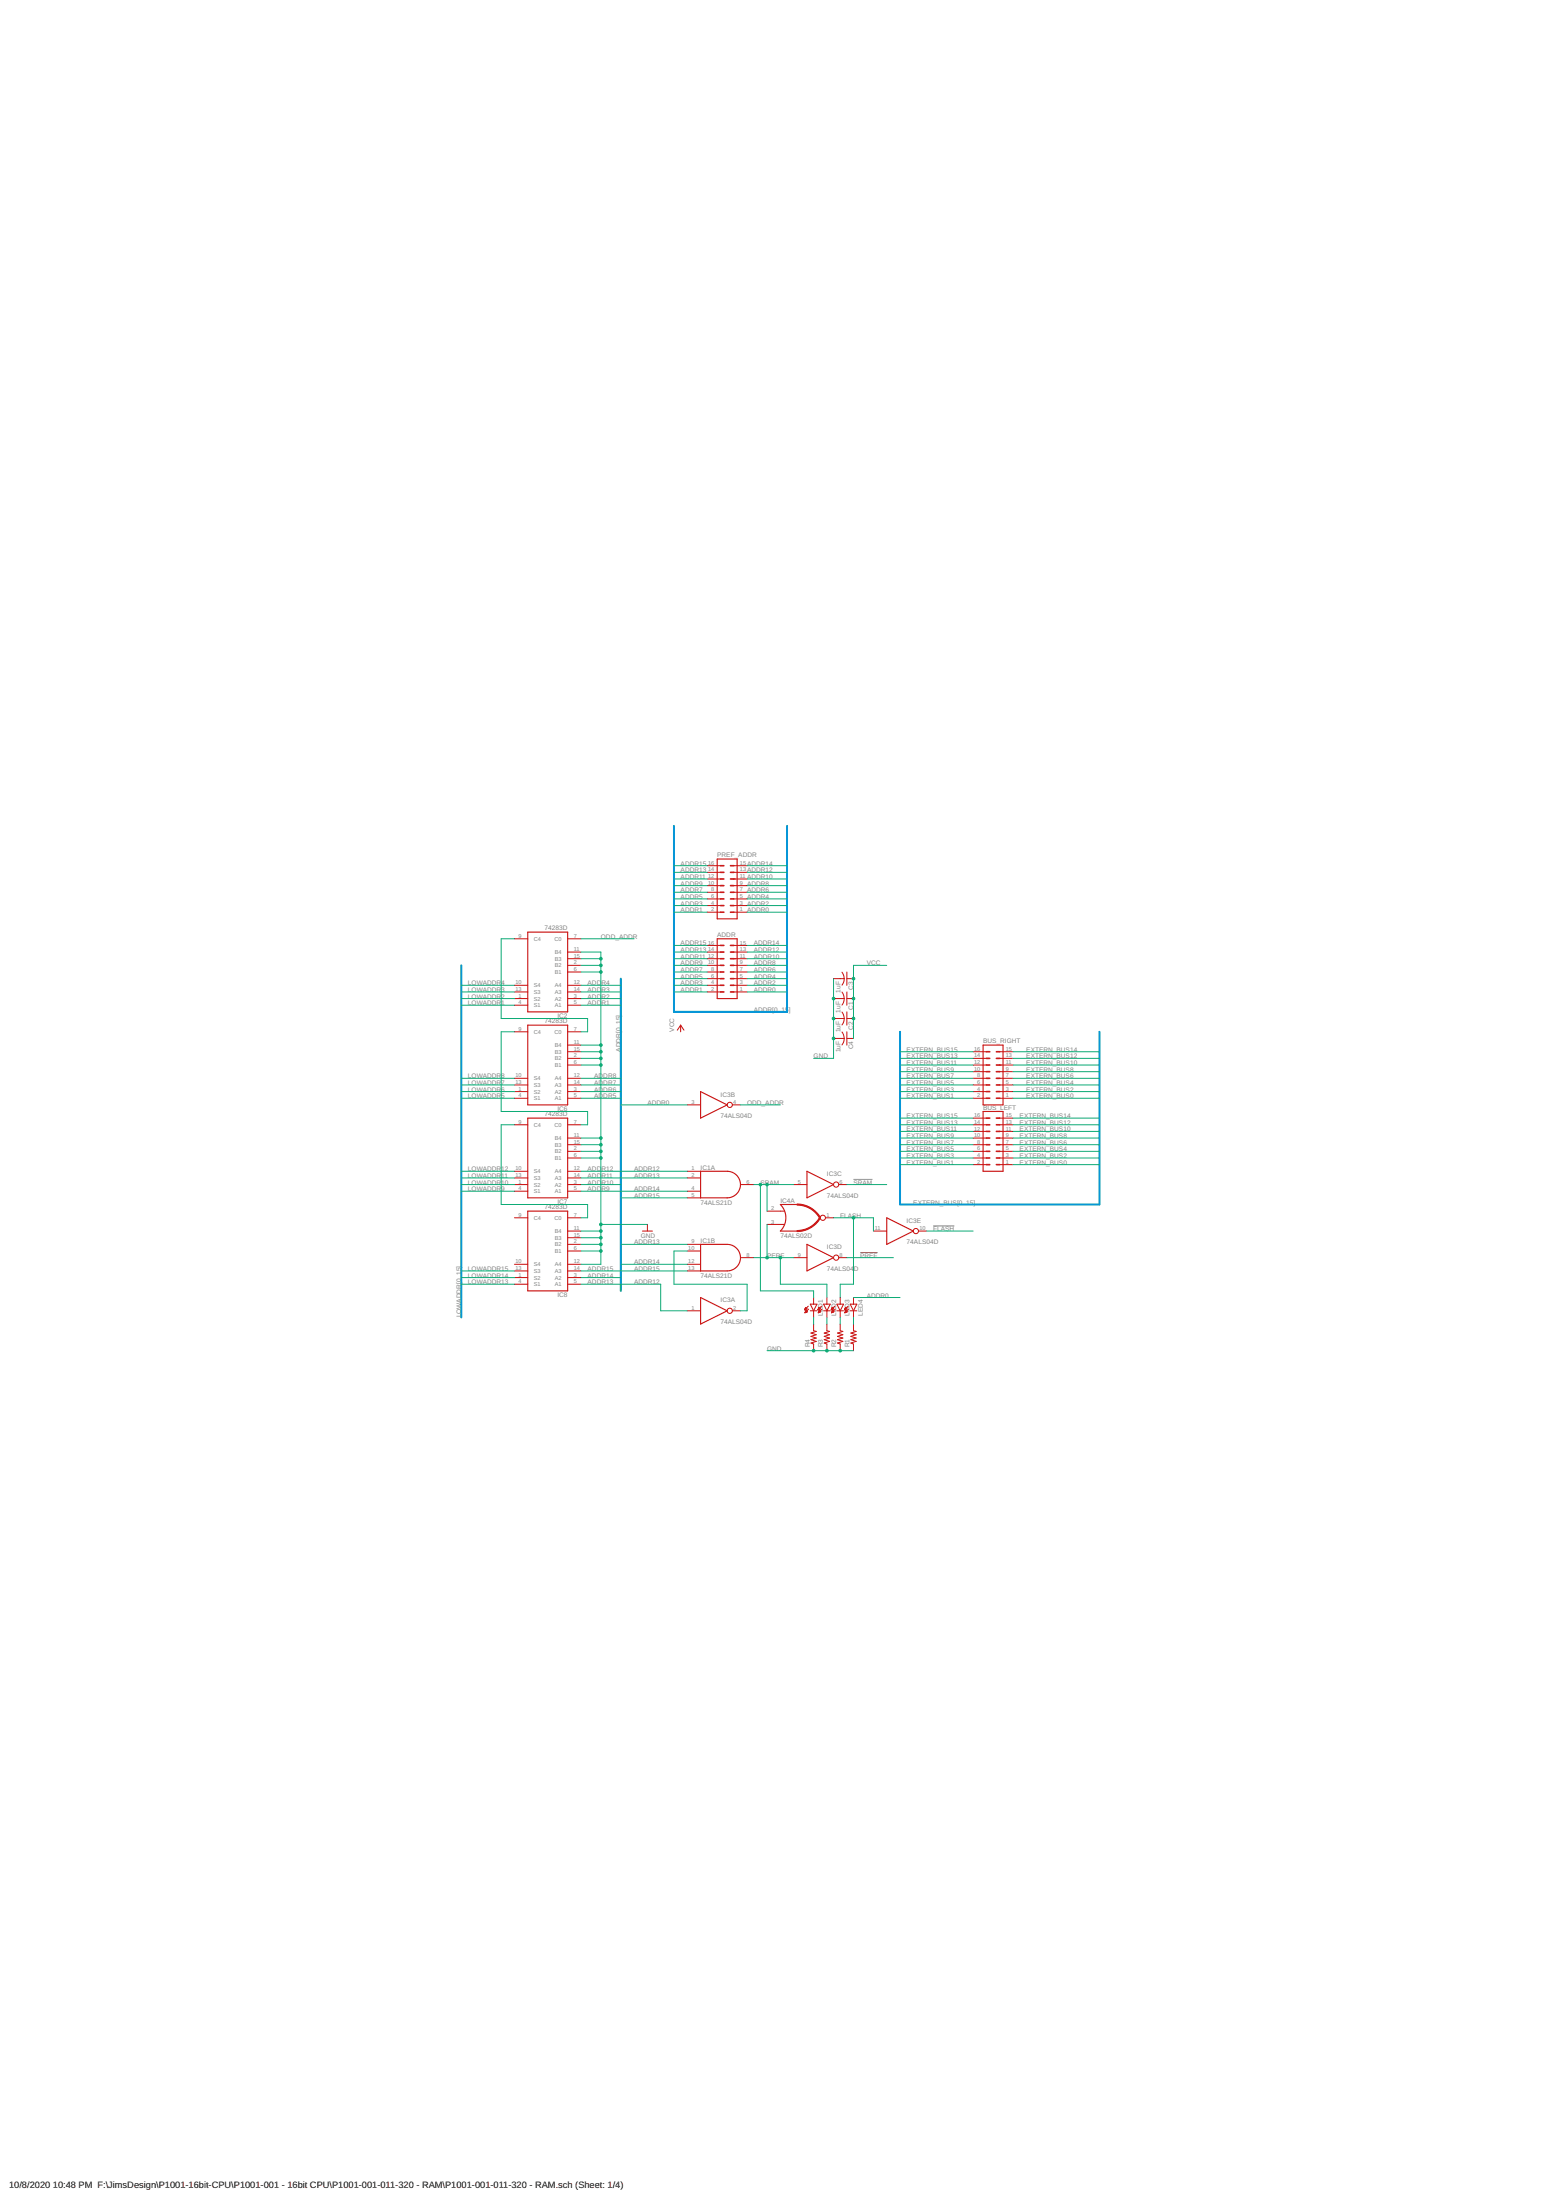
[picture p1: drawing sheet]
<svg xmlns="http://www.w3.org/2000/svg" width="594mm" height="841mm" viewBox="0 0 594 841" stroke-linecap="round" stroke-linejoin="round" font-family="sans-serif">
<path d="M326.1 450.9h7.2M328.6 478.8h6.7M356.5 468.7h8.1" fill="none" stroke="#808080" stroke-width=".38"/>
<g fill="none" stroke="#c90d0c" stroke-width=".38">
<path d="M270.2 336h5.1M270.2 338.6h5.1M270.2 333.5h5.1M270.2 330.9h5.1M280.4 336h5M280.4 338.6h5M280.4 333.5h5M280.4 330.9h5M196.6 358.9h5M216.9 358.9h5.1M270.2 348.7h5.1M270.2 346.2h5.1"/>
<path d="M270.2 343.6h5.1M270.2 341.1h5.1M280.4 348.7h5M280.4 346.2h5M280.4 343.6h5M280.4 341.1h5M196.6 379.2h5M196.6 376.7h5M216.9 366.5h5.1M216.9 379.2h5.1M216.9 376.7h5.1M216.9 371.6h5.1"/>
<path d="M216.9 369h5.1M216.9 364h5.1M270.2 366.5h5.1M270.2 379.2h5.1M270.2 376.7h5.1M270.2 374.1h5.1M270.2 371.6h5.1M270.2 369h5.1M270.2 364h5.1M270.2 361.4h5.1M280.4 366.5h5M280.4 379.2h5"/>
<path d="M280.4 376.7h5M280.4 374.1h5M280.4 371.6h5M280.4 369h5M280.4 364h5M280.4 361.4h5M318.5 374.1h4M321.7 371.6l.7 1.5 .1 1M321.7 379.3l.7 1.4 .1 1M322.5 374.1l-.3 1.6-.5 .9M323.5 374.1h2.6M323.5 371.6v5.1"/>
<path d="M323.5 379.2v5.1M196.6 381.7h5M196.6 384.3h5M196.6 394.4h5M216.9 381.7h5.1M216.9 384.3h5.1M216.9 394.4h5.1M216.9 399.5h5.1M260 391.9l1.3 1.9M260 391.9l-1.2 1.9M260 391.9v2.5M318.5 381.7h4"/>
<path d="M318.5 389.4h4M318.5 397h4M321.7 386.9l.7 1.4 .1 1.1M321.7 394.5l.7 1.4 .1 1.1M322.5 381.7l-.3 1.6-.5 .9M322.5 389.4l-.3 1.5-.5 .9M322.5 397l-.3 1.5-.5 1M323.5 381.7h2.6M323.5 386.8v5.1M323.5 394.4v5.1M323.5 389.4h2.6M323.5 397h2.6"/>
<path d="M196.6 419.8h5M196.6 417.3h5M196.6 414.8h5M196.6 412.2h5M216.9 407.1h5.1M216.9 419.8h5.1M216.9 417.3h5.1M216.9 414.8h5.1M216.9 412.2h5.1M216.9 404.6h5.1M216.9 402.1h5.1M371.8 407.1h5.1"/>
<path d="M371.8 419.8h5.1M371.8 417.3h5.1M371.8 414.8h5.1M371.8 412.2h5.1M371.8 409.7h5.1M371.8 404.6h5.1M371.8 402.1h5.1M381.9 407.1h5.1M381.9 419.8h5.1M381.9 417.3h5.1M381.9 414.8h5.1M381.9 412.2h5.1"/>
<path d="M381.9 409.7h5.1M381.9 404.6h5.1M381.9 402.1h5.1M196.6 430h5M216.9 437.6h5.1M216.9 435.1h5.1M216.9 430h5.1M262.6 422.4h5.1M279.8 422.4h3.1M371.8 432.5h5.1M371.8 437.6h5.1M371.8 435.1h5.1"/>
<path d="M371.8 430h5.1M371.8 427.4h5.1M381.9 432.5h5.1M381.9 437.6h5.1M381.9 435.1h5.1M381.9 430h5.1M381.9 427.4h5.1M196.6 452.8h5M196.6 455.4h5M196.6 447.8h5M196.6 450.3h5M216.9 442.7h5.1"/>
<path d="M216.9 440.1h5.1M216.9 452.8h5.1M216.9 455.4h5.1M216.9 447.8h5.1M216.9 450.3h5.1M262.6 455.4h5.1M262.6 447.8h5.1M262.6 450.3h5.1M262.6 457.9h5.1M282.9 452.8h5.1M303.2 452.8h5.1M320.4 452.8h3.1"/>
<path d="M371.8 445.2h5.1M371.8 442.7h5.1M371.8 440.1h5.1M381.9 445.2h5.1M381.9 442.7h5.1M381.9 440.1h5.1M196.6 465.5h5M216.9 470.6h5.1M216.9 475.7h5.1M216.9 478.2h5.1M216.9 465.5h5.1M216.9 473.2h5.1"/>
<path d="M245.4 470.6h3.8M247.3 468.1v2.5M262.6 475.7h5.1M262.6 478.2h5.1M293.1 463h6.6M293.1 468.1h6.6M315.3 465.5h3.2M333.7 470.6h5.1M350.9 470.6h3.1M196.6 488.4h5M196.6 490.9h5M196.6 483.3h5"/>
<path d="M196.6 485.9h5M216.9 488.4h5.1M216.9 490.9h5.1M216.9 483.3h5.1M216.9 485.9h5.1M262.6 483.3h5.1M262.6 485.9h5.1M282.9 480.8h5.1M303.2 480.8h5.1M307.7 499.9h.2M307.8 499.8l.5 .5-.9 .4zM308.8 499.3l-1.4 1.4"/>
<path d="M309.6 498.6h2.5l-1.3 2.5zM310.8 496v2.6M312.8 499.9h.2M312.9 499.8l.5 .5-.9 .4zM313.9 499.3l-1.4 1.4M314.6 498.6h2.6l-1.3 2.5zM315.9 496v2.6M317.9 499.9h.2M317.9 499.8l.6 .5-.9 .4zM319 499.3l-1.4 1.4M319.7 498.6h2.6l-1.3 2.5zM320.4 480.8h3.1"/>
<path d="M321 496v2.6M323 499.9h.1M323 499.8l.5 .5-.9 .4zM324 499.3l-1.4 1.4M324.8 498.6h2.5l-1.2 2.5zM326.1 496v2.6M262.6 501.1h5.1M279.8 501.1h3.1M307.4 500.7h.1M307.5 500.5h.3M307.5 500.4h.6M307.6 500.3h.7"/>
<path d="M307.6 501.8h.2M307.6 501.6h.4M307.6 500.2h.5M307.7 500.1h.3M307.7 501.5h.6M307.7 501.4h.6M307.8 501.3h.4M307.8 501.1h.3M307.9 501h.1M307.9 501l.5 .5-.9 .4zM308.9 500.5l-1.4 1.4M309.6 501.1h2.5"/>
<path d="M310.8 506.2v2.5l1 .3-2 .6 2 .6-2 .7 2 .6-2 .6 2 .7-2 .6 1 .4v2.5M310.8 501.1v2.5M312.5 500.7h.1M312.5 500.5h.4M312.6 500.4h.5M312.7 500.3h.7M312.7 501.8h.1M312.7 500.2h.5M312.7 501.6h.4M312.8 500.1h.3M312.8 501.5h.6M312.8 501.4h.6"/>
<path d="M312.9 501.3h.4M312.9 501.1h.3M313 501h.1M313 501l.5 .5-.9 .4zM314 500.5l-1.4 1.4M314.6 501.1h2.6M315.9 506.2v2.5l1 .3-2 .6 2 .6-2 .7 2 .6-2 .6 2 .7-2 .6 1 .4v2.5M315.9 501.1v2.5M317.6 500.7h.1M317.6 500.5h.3M317.7 500.4h.5M317.7 500.3h.7"/>
<path d="M317.7 501.8h.2M317.8 500.2h.5M317.8 501.6h.4M317.8 500.1h.4M317.8 501.5h.7M317.9 501.4h.6M317.9 501.3h.5M318 501.1h.2M318 501h.1M318.1 501l.5 .5-.9 .4zM319.1 500.5l-1.4 1.4M319.7 501.1h2.6"/>
<path d="M321 506.2v2.5l1 .3-2 .6 2 .6-2 .7 2 .6-2 .6 2 .7-2 .6 1 .4v2.5M321 501.1v2.5M322.7 500.7h.1M322.7 500.5h.3M322.8 500.4h.5M322.8 500.3h.7M322.8 501.8h.2M322.9 500.2h.5M322.9 501.6h.4M322.9 500.1h.4M322.9 501.5h.7M323 501.4h.6"/>
<path d="M323 501.3h.4M323.1 501.1h.2M323.1 501h.1M323.2 501l.5 .5-.9 .4zM324.2 500.5l-1.4 1.4M324.8 501.1h2.5M326.1 506.2v2.5l1 .3-2 .6 2 .6-2 .7 2 .6-2 .6 2 .7-2 .6 1 .4v2.5M326.1 501.1v2.5"/>
<circle cx="278.8" cy="422.4" r=".99"/>
<circle cx="319.4" cy="452.8" r=".99"/>
<circle cx="314.4" cy="465.5" r=".99"/>
<circle cx="349.9" cy="470.6" r=".99"/>
<circle cx="319.4" cy="480.8" r=".99"/>
<circle cx="278.8" cy="501.1" r=".99"/>
</g>
<g fill="none" stroke="#c90d0c" stroke-width=".42">
<path d="M274 328.4h7.6v22.9h-7.6zM201.6 356.3h15.3v30.5h-15.3zM274 358.9h7.6v22.8h-7.6zM201.6 391.9h15.3v30.5h-15.3zM375.6 399.5h7.6v22.9h-7.6zM267.7 417.3l10.1 5.1-10.1 5zM201.6 427.4h15.3v30.5h-15.3zM375.6 424.9h7.6v22.9h-7.6zM267.7 447.8h10.1a5.1 5.1 0 0 1 5.1 5 5.1 5.1 0 0 1-5.1 5.1h-10.1zM308.3 447.8l10.2 5-10.2 5.1zM201.6 463h15.3v30.5h-15.3zM267.7 475.7h10.1a5.1 5.1 0 0 1 5.1 5.1 5.1 5.1 0 0 1-5.1 5.1h-10.1z"/>
<path d="M304.5 460.5h-6.4a7.2 7.2 0 0 1 0 10.1h6.4M308.3 475.7l10.2 5.1-10.2 5.1zM338.8 465.5l10.1 5.1-10.1 5.1zM267.7 496l10.1 5.1-10.1 5.1z"/>
</g>
<g fill="none" stroke="#c90d0c" stroke-width=".61">
<path d="M275.3 338.6h1.2M275.3 336h1.2M275.3 333.5h1.2M275.3 330.9h1.2M279.1 338.6h1.3M279.1 336h1.3M279.1 333.5h1.3M279.1 330.9h1.3M275.3 341.1h1.2M275.3 343.6h1.2M275.3 346.2h1.2M275.3 348.7h1.2"/>
<path d="M279.1 341.1h1.3M279.1 343.6h1.3M279.1 346.2h1.3M279.1 348.7h1.3M275.3 369h1.2M275.3 371.6h1.2M275.3 374.1h1.2M275.3 376.7h1.2M275.3 379.2h1.2M275.3 366.5h1.2M275.3 364h1.2M275.3 361.4h1.2"/>
<path d="M279.1 369h1.3M279.1 371.6h1.3M279.1 374.1h1.3M279.1 376.7h1.3M279.1 379.2h1.3M279.1 366.5h1.3M279.1 364h1.3M279.1 361.4h1.3M376.9 409.7h1.2M376.9 412.2h1.2M376.9 414.8h1.2M376.9 417.3h1.2"/>
<path d="M376.9 419.8h1.2M376.9 407.1h1.2M376.9 404.6h1.2M376.9 402.1h1.2M380.7 409.7h1.2M380.7 412.2h1.2M380.7 414.8h1.2M380.7 417.3h1.2M380.7 419.8h1.2M380.7 407.1h1.2M380.7 404.6h1.2M380.7 402.1h1.2"/>
<path d="M376.9 435.1h1.2M376.9 437.6h1.2M376.9 432.5h1.2M376.9 430h1.2M376.9 427.4h1.2M380.7 435.1h1.2M380.7 437.6h1.2M380.7 432.5h1.2M380.7 430h1.2M380.7 427.4h1.2M376.9 440.1h1.2M376.9 442.7h1.2"/>
<path d="M376.9 445.2h1.2M380.7 440.1h1.2M380.7 442.7h1.2M380.7 445.2h1.2"/>
</g>
<g fill="#c90d0c" stroke="#c90d0c" stroke-width=".38">
<path d="M304.5 470.4a10 10 0 0 0 8.6-5l.4 .2a10.3 10.3 0 0 1-9 5.2z" fill-rule="evenodd"/>
<path d="M304.5 460.3a10.4 10.4 0 0 1 9 5.2l-.4 .2a10 10 0 0 0-8.6-5z" fill-rule="evenodd"/>
</g>
<path d="M257.5 315.7v71.1h43.2v-71.1M176.2 369v134.6M237.2 374.1v119.4M343.9 394.4v66.1h76.1v-66.1" fill="none" stroke="#0696d7" stroke-width=".76"/>
<g fill="none" stroke="#0dab76" stroke-width=".38">
<path d="M257.5 338.6h12.7M257.5 336h12.7M257.5 333.5h12.7M257.5 330.9h12.7M285.4 338.6h15.3M285.4 336h15.3M285.4 333.5h15.3M285.4 330.9h15.3M196.6 358.9h-5.1v30.5h33v5h-2.5M222 358.9h20.3M257.5 348.7h12.7M257.5 346.2h12.7"/>
<path d="M257.5 343.6h12.7M257.5 341.1h12.7M285.4 348.7h15.3M285.4 346.2h15.3M285.4 343.6h15.3M285.4 341.1h15.3M176.2 379.2h20.4M176.2 376.7h20.4M222 379.2h15.2M222 376.7h15.2M222 371.6h7.6M222 369h7.6"/>
<path d="M222 366.5h7.6M222 364h7.6v119.3h-7.6M257.5 379.2h12.7M257.5 376.7h12.7M257.5 374.1h12.7M257.5 371.6h12.7M257.5 369h12.7M257.5 366.5h12.7M257.5 364h12.7M257.5 361.4h12.7M285.4 379.2h15.3M285.4 376.7h15.3"/>
<path d="M285.4 374.1h15.3M285.4 371.6h15.3M285.4 369h15.3M285.4 366.5h15.3M285.4 364h15.3M285.4 361.4h15.3M318.5 374.1v30.5h-7.7M338.8 369h-12.7v28M176.2 384.3h20.4M176.2 381.7h20.4M196.6 394.4h-5.1v30.5h33v5.1h-2.5M222 384.3h15.2"/>
<path d="M222 381.7h15.2M222 399.5h7.6M176.2 419.8h20.4M176.2 414.8h20.4M176.2 417.3h20.4M176.2 412.2h20.4M222 419.8h15.2M222 414.8h15.2M222 417.3h15.2M222 412.2h15.2M222 402.1h7.6M222 404.6h7.6"/>
<path d="M222 407.1h7.6M343.9 419.8h27.9M343.9 414.8h27.9M343.9 417.3h27.9M343.9 412.2h27.9M343.9 402.1h27.9M343.9 404.6h27.9M343.9 407.1h27.9M343.9 409.7h27.9M387 419.8h33M387 414.8h33M387 417.3h33"/>
<path d="M387 412.2h33M387 402.1h33M387 404.6h33M387 407.1h33M387 409.7h33M196.6 430h-5.1v30.5h33v5h-2.5M222 435.1h7.6M222 437.6h7.6M237.2 422.4h25.4M282.9 422.4h15.2M343.9 430h27.9M343.9 435.1h27.9"/>
<path d="M343.9 437.6h27.9M343.9 432.5h27.9M343.9 427.4h27.9M387 430h33M387 435.1h33M387 437.6h33M387 432.5h33M387 427.4h33M176.2 452.8h20.4M176.2 447.8h20.4M176.2 455.4h20.4M176.2 450.3h20.4"/>
<path d="M222 452.8h15.2M222 447.8h40.6M222 455.4h40.6M222 450.3h40.6M222 440.1h7.6M222 442.7h7.6M237.2 457.9h25.4M288 452.8h15.2M290.5 452.8v40.7h20.3v2.5M293.1 452.8v10.2M323.5 452.8h15.3M343.9 440.1h27.9"/>
<path d="M343.9 442.7h27.9M343.9 445.2h27.9M387 440.1h33M387 442.7h33M387 445.2h33M222 475.7h7.6M222 470.6h7.6M222 478.2h7.6M222 473.2h7.6M229.6 468.1h17.7M237.2 475.7h25.4M262.6 478.2h-5.1v12.7h27.9v10.2h-2.5"/>
<path d="M293.1 468.1v12.7M318.5 465.5h15.2v5.1M326.1 465.5v25.4h-5.1v5.1M354 470.6h17.8M176.2 490.9h20.4M176.2 488.4h20.4M176.2 485.9h20.4M222 490.9h30.4v10.2h10.2M222 488.4h15.2M222 485.9h40.6M237.2 490.9v2.6M237.2 483.3h25.4"/>
<path d="M288 480.8h15.2M298.1 480.8v10.1h17.8v5.1M323.5 480.8h17.8M326.1 496h17.8M293.1 516.3h33M310.8 503.6v2.6M315.9 503.6v2.6M321 503.6v2.6M326.1 503.6v2.6"/>
</g>
<g fill="#0dab76" stroke="#0dab76" stroke-width=".38">
<circle cx="229.6" cy="399.5" r=".51"/>
<circle cx="229.6" cy="435.1" r=".51"/>
<circle cx="229.6" cy="366.5" r=".51"/>
<circle cx="229.6" cy="369" r=".51"/>
<circle cx="229.6" cy="371.6" r=".51"/>
<circle cx="229.6" cy="402.1" r=".51"/>
<circle cx="229.6" cy="404.6" r=".51"/>
<circle cx="229.6" cy="407.1" r=".51"/>
<circle cx="229.6" cy="437.6" r=".51"/>
<circle cx="229.6" cy="440.1" r=".51"/>
<circle cx="229.6" cy="442.7" r=".51"/>
<circle cx="229.6" cy="470.6" r=".51"/>
<circle cx="229.6" cy="475.7" r=".51"/>
<circle cx="229.6" cy="473.2" r=".51"/>
<circle cx="229.6" cy="468.1" r=".51"/>
<circle cx="229.6" cy="478.2" r=".51"/>
<circle cx="321" cy="516.3" r=".51"/>
<circle cx="315.9" cy="516.3" r=".51"/>
<circle cx="310.8" cy="516.3" r=".51"/>
<circle cx="318.5" cy="381.7" r=".51"/>
<circle cx="318.5" cy="389.4" r=".51"/>
<circle cx="318.5" cy="397" r=".51"/>
<circle cx="293.1" cy="480.8" r=".51"/>
<circle cx="298.1" cy="480.8" r=".51"/>
<circle cx="293.1" cy="452.8" r=".51"/>
<circle cx="290.5" cy="452.8" r=".51"/>
<circle cx="326.1" cy="465.5" r=".51"/>
<circle cx="326.1" cy="374.1" r=".51"/>
<circle cx="326.1" cy="381.7" r=".51"/>
<circle cx="326.1" cy="389.4" r=".51"/>
</g>
<g font-size="3.5">
<text x="3.5" y="836.5">10/8/2020</text>
<text x="20.2" y="836.5">10:48 PM F:\JimsDesign\P1001-16bit-CPU\P1001-001 - 16bit CPU\P1001-001-011-320 - RAM\P1001-001-011-320 - RAM.sch (Sheet: 1/4)</text>
</g>
<g font-size="2.5" fill="#808080">
<text x="274" y="327.6">PREF_ADDR</text>
<text x="260" y="330.9">ADDR15</text>
<text x="260" y="333.5">ADDR13</text>
<text x="285.4" y="333.5">ADDR12</text>
<text x="285.4" y="330.9">ADDR14</text>
<text x="260" y="341.1">ADDR7</text>
<text x="260" y="336">ADDR11</text>
<text x="260" y="338.6">ADDR9</text>
<text x="285.4" y="341.1">ADDR6</text>
<text x="285.4" y="338.6">ADDR8</text>
<text x="285.4" y="336">ADDR10</text>
<text x="260" y="346.2">ADDR3</text>
<text x="260" y="343.6">ADDR5</text>
<text x="285.4" y="346.2">ADDR2</text>
<text x="285.4" y="343.6">ADDR4</text>
<text x="260" y="348.7">ADDR1</text>
<text x="285.4" y="348.7">ADDR0</text>
<text x="208.1" y="355.6">74283D</text>
<text x="229.6" y="358.9">ODD_ADDR</text>
<text x="274" y="358.1">ADDR</text>
<text x="260" y="361.4">ADDR15</text>
<text x="260" y="364">ADDR13</text>
<text x="288" y="364">ADDR12</text>
<text x="288" y="361.4">ADDR14</text>
<text x="260" y="371.6">ADDR7</text>
<text x="260" y="366.5">ADDR11</text>
<text x="260" y="369">ADDR9</text>
<text x="288" y="371.6">ADDR6</text>
<text x="288" y="369">ADDR8</text>
<text x="288" y="366.5">ADDR10</text>
<text x="331.1" y="369">VCC</text>
<text x="178.8" y="376.7">LOWADDR</text>
<text x="191.5" y="376.7">4</text>
<text x="224.5" y="376.7">ADD</text>
<text x="229.8" y="376.7">R4</text>
<text x="260" y="376.7">ADDR3</text>
<text x="260" y="374.1">ADDR5</text>
<text x="288" y="376.7">ADDR2</text>
<text x="288" y="374.1">ADDR4</text>
<text x="178.8" y="381.7">LOWADDR</text>
<text x="178.8" y="379.2">LOWADDR</text>
<text x="191.5" y="381.7">2</text>
<text x="191.5" y="379.2">3</text>
<text x="224.5" y="381.7">ADD</text>
<text x="224.5" y="379.2">ADD</text>
<text x="229.8" y="381.7">R2</text>
<text x="229.8" y="379.2">R3</text>
<text x="260" y="379.2">ADDR1</text>
<text x="288" y="379.2">ADDR0</text>
<text x="321.1" y="379.5" transform="rotate(-90 321.1 379.5)">1uF</text>
<text x="325.9" y="378.3" transform="rotate(-90 325.9 378.3)">C3</text>
<text x="178.8" y="384.3">LOWADDR</text>
<text x="191.5" y="384.3">1</text>
<text x="213" y="389.2">IC2</text>
<text x="224.5" y="384.3">ADD</text>
<text x="229.8" y="384.3">R1</text>
<text x="288" y="386.8">ADDR[0..15</text>
<text x="301.3" y="386.8">]</text>
<text x="321.1" y="387.1" transform="rotate(-90 321.1 387.1)">1uF</text>
<text x="325.9" y="386" transform="rotate(-90 325.9 386)">C1</text>
<text x="208.1" y="391.1">74283D</text>
<text x="257.5" y="394.4" transform="rotate(-90 257.5 394.4)">VCC</text>
<text x="321.1" y="394.7" transform="rotate(-90 321.1 394.7)">1uF</text>
<text x="325.9" y="393.6" transform="rotate(-90 325.9 393.6)">C2</text>
<text x="325.9" y="401.2" transform="rotate(-90 325.9 401.2)">C4</text>
<text x="375.6" y="398.8">BUS_RIGHT</text>
<text x="237.2" y="402.1" transform="rotate(-90 237.2 402.1)">ADDR[0..15]</text>
<text x="310.8" y="404.6">GND</text>
<text x="321.1" y="402.3" transform="rotate(-90 321.1 402.3)">1uF</text>
<text x="346.4" y="402.1">EXTERN_BUS15</text>
<text x="346.4" y="404.6">EXTERN_BUS13</text>
<text x="346.4" y="407.1">EXTERN_BUS11</text>
<text x="392.1" y="407.1">EXTERN_BUS10</text>
<text x="392.1" y="404.6">EXTERN_BUS12</text>
<text x="392.1" y="402.1">EXTERN_BUS14</text>
<text x="178.8" y="412.2">LOWADDR</text>
<text x="191.5" y="412.2">8</text>
<text x="227" y="412.2">ADDR8</text>
<text x="346.4" y="412.2">EXTERN_BUS7</text>
<text x="346.4" y="409.7">EXTERN_BUS9</text>
<text x="392.1" y="412.2">EXTERN_BUS6</text>
<text x="392.1" y="409.7">EXTERN_BUS8</text>
<text x="178.8" y="414.8">LOWADDR</text>
<text x="178.8" y="417.3">LOWADDR</text>
<text x="178.8" y="419.8">LOWADDR</text>
<text x="191.5" y="414.8">7</text>
<text x="191.5" y="417.3">6</text>
<text x="191.5" y="419.8">5</text>
<text x="227" y="419.8">ADDR5</text>
<text x="227" y="414.8">ADDR7</text>
<text x="227" y="417.3">ADDR6</text>
<text x="275.3" y="419.2">IC3B</text>
<text x="346.4" y="419.8">EXTERN_BUS1</text>
<text x="346.4" y="417.3">EXTERN_BUS3</text>
<text x="346.4" y="414.8">EXTERN_BUS5</text>
<text x="392.1" y="419.8">EXTERN_BUS0</text>
<text x="392.1" y="417.3">EXTERN_BUS2</text>
<text x="392.1" y="414.8">EXTERN_BUS4</text>
<text x="213" y="424.8">IC6</text>
<text x="247.3" y="422.4">ADDR0</text>
<text x="285.4" y="422.4">ODD_ADDR</text>
<text x="375.6" y="424.1">BUS_LEFT</text>
<text x="208.1" y="426.7">74283D</text>
<text x="275.3" y="427.4">74ALS04D</text>
<text x="346.4" y="427.4">EXTERN_BUS15</text>
<text x="346.4" y="430">EXTERN_BUS13</text>
<text x="389.6" y="430">EXTERN_BUS12</text>
<text x="389.6" y="427.4">EXTERN_BUS14</text>
<text x="346.4" y="437.6">EXTERN_BUS7</text>
<text x="346.4" y="432.5">EXTERN_BUS11</text>
<text x="346.4" y="435.1">EXTERN_BUS9</text>
<text x="389.6" y="437.6">EXTERN_BUS6</text>
<text x="389.6" y="435.1">EXTERN_BUS8</text>
<text x="389.6" y="432.5">EXTERN_BUS10</text>
<text x="346.4" y="442.7">EXTERN_BUS3</text>
<text x="346.4" y="440.1">EXTERN_BUS5</text>
<text x="389.6" y="442.7">EXTERN_BUS2</text>
<text x="389.6" y="440.1">EXTERN_BUS4</text>
<text x="178.8" y="447.8">LOWADDR</text>
<text x="191.5" y="447.8">12</text>
<text x="224.5" y="447.8">ADD</text>
<text x="229.8" y="447.8">R12</text>
<text x="242.3" y="447.8">ADDR12</text>
<text x="267.7" y="447.1">IC1A</text>
<text x="315.9" y="449.7">IC3C</text>
<text x="346.4" y="445.2">EXTERN_BUS1</text>
<text x="389.6" y="445.2">EXTERN_BUS0</text>
<text x="178.8" y="455.4">LOWADDR</text>
<text x="178.8" y="452.8">LOWADDR</text>
<text x="178.8" y="450.3">LOWADDR</text>
<text x="191.5" y="455.4">9</text>
<text x="191.5" y="452.8">10</text>
<text x="191.5" y="450.3">11</text>
<text x="224.5" y="452.8">ADD</text>
<text x="224.5" y="450.3">ADD</text>
<text x="224.5" y="455.4">ADD</text>
<text x="229.8" y="452.8">R10</text>
<text x="229.8" y="450.3">R11</text>
<text x="229.8" y="455.4">R9</text>
<text x="242.3" y="455.4">ADDR14</text>
<text x="242.3" y="450.3">ADDR13</text>
<text x="290.5" y="452.8">SRAM</text>
<text x="326.1" y="452.8">SRAM</text>
<text x="213" y="460.3">IC7</text>
<text x="242.3" y="457.9">ADDR15</text>
<text x="267.7" y="460.5">74ALS21D</text>
<text x="298.1" y="459.8">IC4A</text>
<text x="315.9" y="457.9">74ALS04D</text>
<text x="348.9" y="460.5">EXTERN_BUS[0..15]</text>
<text x="208.1" y="462.2">74283D</text>
<text x="321" y="465.5">FLASH</text>
<text x="346.4" y="467.4">IC3E</text>
<text x="244.8" y="473.2">GND</text>
<text x="298.1" y="473.2">74ALS02D</text>
<text x="356.5" y="470.6">FLASH</text>
<text x="242.3" y="475.7">ADDR13</text>
<text x="267.7" y="475.1">IC1B</text>
<text x="315.9" y="477.6">IC3D</text>
<text x="346.4" y="475.7">74ALS04D</text>
<text x="178.8" y="485.9">LOWADDR15</text>
<text x="224.5" y="485.9">ADDR15</text>
<text x="242.3" y="483.3">ADDR14</text>
<text x="242.3" y="485.9">ADDR15</text>
<text x="293.1" y="480.8">PERF</text>
<text x="315.9" y="485.9">74ALS04</text>
<text x="326.2" y="485.9">D</text>
<text x="328.6" y="480.8">PREF</text>
<text x="178.8" y="490.9">LOWADDR13</text>
<text x="178.8" y="488.4">LOWADDR14</text>
<text x="224.5" y="488.4">ADDR14</text>
<text x="224.5" y="490.9">ADDR13</text>
<text x="242.3" y="490.9">ADDR12</text>
<text x="267.7" y="488.4">74ALS21D</text>
<text x="213" y="495.9">IC8</text>
<text x="275.3" y="497.9">IC3A</text>
<text x="331.1" y="496">ADDR0</text>
<text x="176.2" y="503.6" transform="rotate(-90 176.2 503.6)">LOWADDR[0..15]</text>
<text x="314.4" y="503.1" transform="rotate(-90 314.4 503.1)">LED1</text>
<text x="319.5" y="503.1" transform="rotate(-90 319.5 503.1)">LED2</text>
<text x="324.5" y="503.1" transform="rotate(-90 324.5 503.1)">LED3</text>
<text x="329.6" y="503.1" transform="rotate(-90 329.6 503.1)">LED4</text>
<text x="275.3" y="506.2">74ALS04D</text>
<text x="309.3" y="515.1" transform="rotate(-90 309.3 515.1)">R4</text>
<text x="314.4" y="515.1" transform="rotate(-90 314.4 515.1)">R3</text>
<text x="319.5" y="515.1" transform="rotate(-90 319.5 515.1)">R2</text>
<text x="324.6" y="515.1" transform="rotate(-90 324.6 515.1)">R1</text>
<text x="293.1" y="516.3">GND</text>
</g>
<g font-size="2.1" fill="#808080">
<text x="270.6" y="335.7">12</text>
<text x="270.6" y="333.1">14</text>
<text x="270.6" y="330.6">16</text>
<text x="282.7" y="335.7">11</text>
<text x="282.7" y="333.1">13</text>
<text x="282.7" y="330.6">15</text>
<text x="270.6" y="338.2">10</text>
<text x="271.8" y="340.8">8</text>
<text x="282.7" y="340.8">7</text>
<text x="282.7" y="338.2">9</text>
<text x="271.8" y="345.8">4</text>
<text x="271.8" y="343.3">6</text>
<text x="282.7" y="345.8">3</text>
<text x="282.7" y="343.3">5</text>
<text x="271.8" y="348.4">2</text>
<text x="282.7" y="348.4">1</text>
<text x="198.1" y="358.5">9</text>
<text x="204" y="359.6">C4</text>
<text x="211.8" y="359.6">C0</text>
<text x="219.2" y="358.5">7</text>
<text x="211.9" y="364.7">B4</text>
<text x="219.2" y="363.6">11</text>
<text x="270.6" y="363.6">14</text>
<text x="270.6" y="361.1">16</text>
<text x="282.7" y="363.6">13</text>
<text x="282.7" y="361.1">15</text>
<text x="211.9" y="369.8">B2</text>
<text x="211.9" y="367.3">B3</text>
<text x="219.2" y="368.7">2</text>
<text x="219.2" y="371.2">6</text>
<text x="219.2" y="366.1">15</text>
<text x="270.6" y="368.7">10</text>
<text x="270.6" y="366.1">12</text>
<text x="271.8" y="371.2">8</text>
<text x="282.7" y="371.2">7</text>
<text x="282.7" y="368.7">9</text>
<text x="282.7" y="366.1">11</text>
<text x="196.9" y="376.3">10</text>
<text x="204" y="377.4">S4</text>
<text x="211.9" y="372.3">B1</text>
<text x="211.9" y="377.4">A4</text>
<text x="219.2" y="376.3">12</text>
<text x="271.8" y="376.3">4</text>
<text x="271.8" y="373.8">6</text>
<text x="282.7" y="376.3">3</text>
<text x="282.7" y="373.8">5</text>
<text x="196.9" y="378.8">13</text>
<text x="198.1" y="381.4">1</text>
<text x="198.1" y="383.9">4</text>
<text x="204" y="382.5">S2</text>
<text x="204" y="380">S3</text>
<text x="211.9" y="382.5">A2</text>
<text x="211.9" y="380">A3</text>
<text x="219.2" y="381.4">3</text>
<text x="219.2" y="383.9">5</text>
<text x="219.2" y="378.8">14</text>
<text x="271.8" y="378.8">2</text>
<text x="282.7" y="378.8">1</text>
<text x="204" y="385">S1</text>
<text x="211.9" y="385">A1</text>
<text x="198.1" y="394.1">9</text>
<text x="204" y="395.2">C4</text>
<text x="211.8" y="395.2">C0</text>
<text x="219.2" y="394.1">7</text>
<text x="211.9" y="400.3">B4</text>
<text x="219.2" y="399.2">11</text>
<text x="219.2" y="401.7">15</text>
<text x="372.2" y="401.7">16</text>
<text x="384.3" y="401.7">15</text>
<text x="211.9" y="405.4">B2</text>
<text x="211.9" y="407.9">B1</text>
<text x="211.9" y="402.8">B3</text>
<text x="219.2" y="404.2">2</text>
<text x="219.2" y="406.8">6</text>
<text x="372.2" y="406.8">12</text>
<text x="372.2" y="404.2">14</text>
<text x="384.3" y="406.8">11</text>
<text x="384.3" y="404.2">13</text>
<text x="196.9" y="411.9">10</text>
<text x="204" y="413">S4</text>
<text x="211.9" y="413">A4</text>
<text x="219.2" y="411.9">12</text>
<text x="372.2" y="409.3">10</text>
<text x="373.3" y="411.9">8</text>
<text x="384.3" y="411.9">7</text>
<text x="384.3" y="409.3">9</text>
<text x="196.9" y="414.4">13</text>
<text x="198.1" y="416.9">1</text>
<text x="198.1" y="419.5">4</text>
<text x="204" y="418.1">S2</text>
<text x="204" y="415.5">S3</text>
<text x="211.9" y="418.1">A2</text>
<text x="211.9" y="415.5">A3</text>
<text x="219.2" y="416.9">3</text>
<text x="219.2" y="419.5">5</text>
<text x="219.2" y="414.4">14</text>
<text x="373.3" y="419.5">2</text>
<text x="373.3" y="416.9">4</text>
<text x="373.3" y="414.4">6</text>
<text x="384.3" y="419.5">1</text>
<text x="384.3" y="416.9">3</text>
<text x="384.3" y="414.4">5</text>
<text x="204" y="420.6">S1</text>
<text x="211.9" y="420.6">A1</text>
<text x="264.1" y="422">3</text>
<text x="280.2" y="422">4</text>
<text x="198.1" y="429.6">9</text>
<text x="204" y="430.8">C4</text>
<text x="211.8" y="430.8">C0</text>
<text x="219.2" y="429.6">7</text>
<text x="372.2" y="429.6">14</text>
<text x="372.2" y="427.1">16</text>
<text x="384.3" y="429.6">13</text>
<text x="384.3" y="427.1">15</text>
<text x="211.9" y="435.8">B4</text>
<text x="219.2" y="434.7">11</text>
<text x="219.2" y="437.3">15</text>
<text x="372.2" y="434.7">10</text>
<text x="372.2" y="432.2">12</text>
<text x="373.3" y="437.3">8</text>
<text x="384.3" y="437.3">7</text>
<text x="384.3" y="434.7">9</text>
<text x="384.3" y="432.2">11</text>
<text x="211.9" y="440.9">B2</text>
<text x="211.9" y="443.4">B1</text>
<text x="211.9" y="438.4">B3</text>
<text x="219.2" y="439.8">2</text>
<text x="219.2" y="442.3">6</text>
<text x="373.3" y="442.3">4</text>
<text x="373.3" y="439.8">6</text>
<text x="384.3" y="442.3">3</text>
<text x="384.3" y="439.8">5</text>
<text x="196.9" y="447.4">10</text>
<text x="196.9" y="449.9">13</text>
<text x="204" y="448.5">S4</text>
<text x="211.9" y="448.5">A4</text>
<text x="219.2" y="447.4">12</text>
<text x="219.2" y="449.9">14</text>
<text x="264.1" y="447.4">1</text>
<text x="264.1" y="449.9">2</text>
<text x="373.3" y="444.9">2</text>
<text x="384.3" y="444.9">1</text>
<text x="198.1" y="452.5">1</text>
<text x="198.1" y="455">4</text>
<text x="204" y="453.6">S2</text>
<text x="204" y="451.1">S3</text>
<text x="211.9" y="453.6">A2</text>
<text x="211.9" y="451.1">A3</text>
<text x="219.2" y="452.5">3</text>
<text x="219.2" y="455">5</text>
<text x="264.1" y="455">4</text>
<text x="285.2" y="452.5">6</text>
<text x="304.8" y="452.5">5</text>
<text x="320.8" y="452.5">6</text>
<text x="204" y="456.1">S1</text>
<text x="211.9" y="456.1">A1</text>
<text x="264.1" y="457.6">5</text>
<text x="198.1" y="465.2">9</text>
<text x="204" y="466.3">C4</text>
<text x="211.8" y="466.3">C0</text>
<text x="219.2" y="465.2">7</text>
<text x="294.6" y="462.6">2</text>
<text x="294.6" y="467.7">3</text>
<text x="315.7" y="465.2">1</text>
<text x="211.9" y="471.4">B4</text>
<text x="211.9" y="473.9">B3</text>
<text x="219.2" y="470.3">11</text>
<text x="219.2" y="472.8">15</text>
<text x="334.2" y="470.3">11</text>
<text x="351.3" y="470.3">10</text>
<text x="211.9" y="476.5">B2</text>
<text x="211.9" y="479">B1</text>
<text x="219.2" y="475.3">2</text>
<text x="219.2" y="477.9">6</text>
<text x="262.9" y="477.9">10</text>
<text x="264.1" y="475.3">9</text>
<text x="196.9" y="483">10</text>
<text x="196.9" y="485.5">13</text>
<text x="204" y="484.1">S4</text>
<text x="211.9" y="484.1">A4</text>
<text x="219.2" y="483">12</text>
<text x="219.2" y="485.5">14</text>
<text x="262.9" y="483">12</text>
<text x="262.9" y="485.5">13</text>
<text x="285.2" y="480.4">8</text>
<text x="304.8" y="480.4">9</text>
<text x="320.8" y="480.4">8</text>
<text x="198.1" y="488">1</text>
<text x="198.1" y="490.6">4</text>
<text x="204" y="489.2">S2</text>
<text x="204" y="491.7">S1</text>
<text x="204" y="486.6">S3</text>
<text x="211.9" y="489.2">A2</text>
<text x="211.9" y="491.7">A1</text>
<text x="211.9" y="486.6">A3</text>
<text x="219.2" y="488">3</text>
<text x="219.2" y="490.6">5</text>
<text x="264.1" y="500.7">1</text>
<text x="280.2" y="500.7">2</text>
</g>
</svg>
